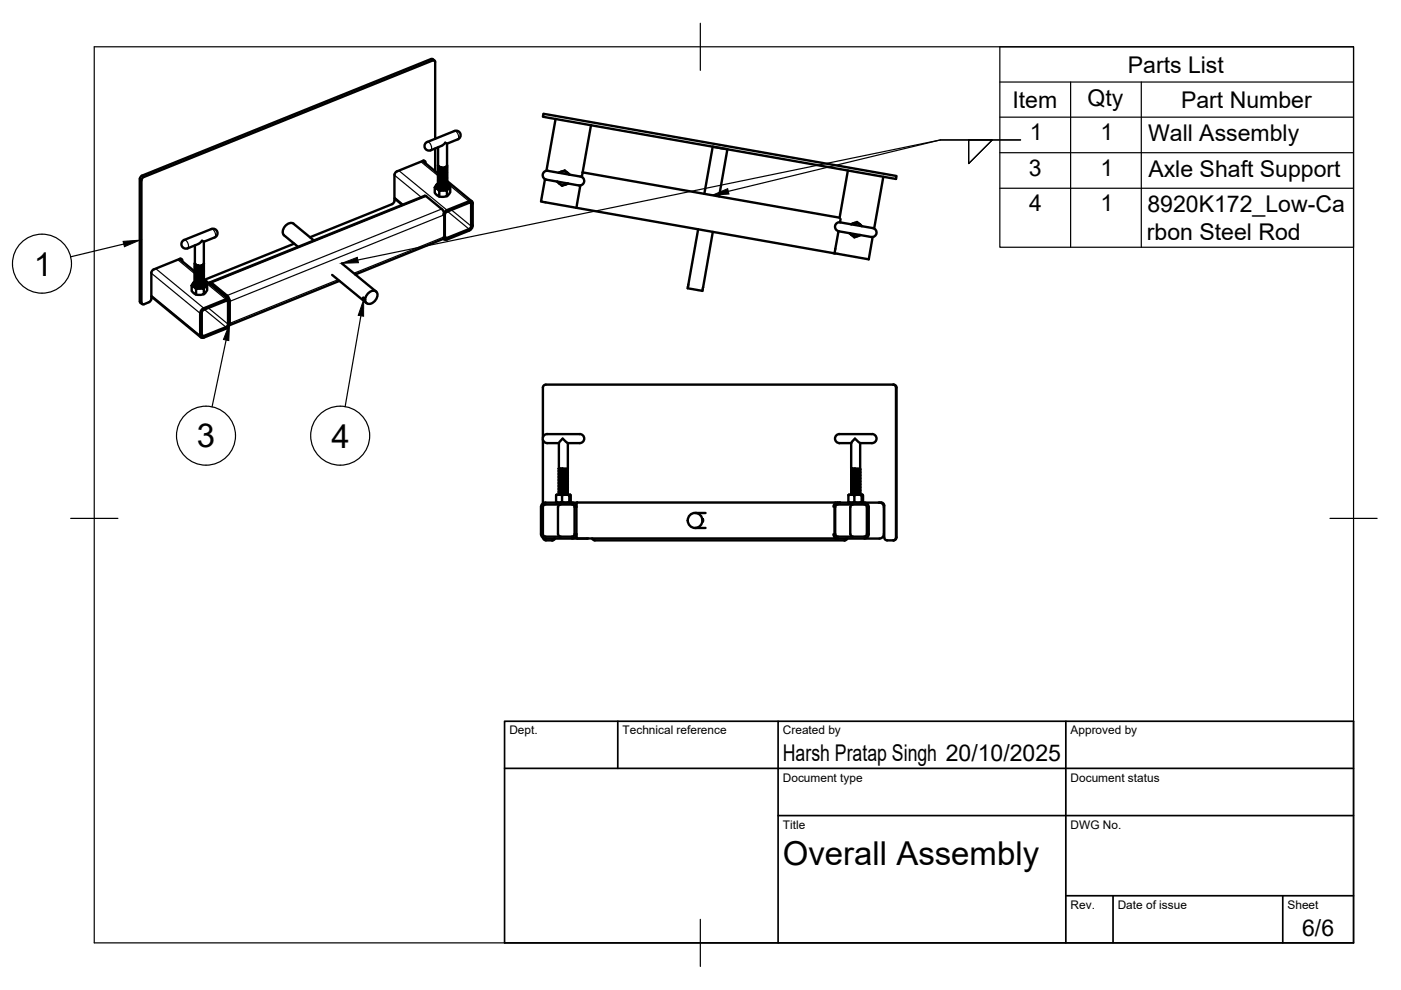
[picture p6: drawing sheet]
<svg xmlns="http://www.w3.org/2000/svg" width="297mm" height="210mm" viewBox="0 0 297 210" stroke-linecap="round" stroke-linejoin="round" font-family="sans-serif">
<!-- layer: Visible -->
<g fill="none" stroke="#000" stroke-width=".51">
<path d="M92.1 12.9l-.4-.4h-.3l-61.2 24.7-.3 .2-.2 .5M29.6 37.9v26l.2 .3M30.5 37.5l-.2 .2-.3 .5v26l.3 .3 1.3-.4M83.6 37.1v5.4l-.3 .7-17.6 7.1M84.2 36.3l-.4 .3-.2 .5M89.6 34.1l3.3 2.7M89.7 34.1l-5.5 2.2M89.7 34.1l.4 .1 .1 .2M89.8 34.1v.2M89.8 34v.1M90.2 34.4v.2M90.6 30.1a.96 .96 0 0 0-.5 1.2 .96 .96 0 0 0 1.2 .6l2.3-1"/>
<path d="M92.3 29.4v-16.3l-.3-.3-61.5 24.7M92.3 31.5v4.8M92.9 35a.78 .78 0 0 0 .8 .6l-.7-.3zM92.9 31.2v4l.7 .4 .8-.1M92.9 38.9l-.7 .8v1.2l.9 .8v-1.2l-.9-.8M92.9 35.3v.1M92.9 35.6h.1M92.9 37.1v.1M92.9 37.4h.1M92.9 37.7h.1M92.9 38.2h.1M92.9 38.9a.7 .7 0 0 0-.5 .9 .7 .7 0 0 0 .8 .5 1.47 1.47 0 0 0 2.1-.8l-.3-.4-.2-.1-.1 .3-.2 .2-1 .2-.5-.2-.1-.4"/>
<path d="M92.9 39.7l.1 .2M93.2 35.4l.5 .2M93.4 39.3h.1M93.4 40h.7M93.4 39.7h.7M93.4 39.4h.7M93.4 39.2h.7M93.4 38.7h.7M93.4 38.4h.7M93.4 38.2h.7M93.4 37.6h.7M93.4 37.4h.7"/>
<path d="M93.4 37.1h.7M93.4 36.6h.7M93.4 36.3h.7M93.4 35.8h.7M93.5 35.6h.1M94.1 38.9h-.7M94.1 37.9h-.7M94.1 36.8l-.7 .1M94.1 36.1h-.7M94.4 35.5l-.5 .1h-.5M94.5 35.4l-.1 .1M94.8 39.2l-.2 .5-.7 .3-.8-.2-.2-.4"/>
<path d="M94.8 38.7l-.2 .5-.6 .2-.8-.1-.3-.2v-.2M94.8 38.5l-.2 .4-.7 .3-.8-.1-.2-.2v-.3M94.8 38.2l-.2 .5-.7 .2-.8-.1-.2-.5M94.8 37.9l-.1 .3-.2 .3-.8 .2-.7-.2-.1-.4M94.8 37.7l-.2 .5-.6 .2-.9-.1-.2-.2v-.3M94.8 37.4l-.2 .5-.7 .3-.8-.2-.2-.2v-.2M94.8 37.2l-.2 .5-.7 .2-.8-.1-.2-.2v-.3M94.8 36.9l-.2 .5-.6 .2-.9-.1-.2-.2v-.3M94.8 36.7l-.2 .4-.7 .3-.8-.2-.2-.2v-.2M94.8 36.4l-.2 .5-.7 .2-.8-.1-.2-.5M94.8 36.1l-.2 .5-.8 .3-.8-.3-.1-.3M94.8 35.9l-.2 .4-.6 .3-.9-.1-.2-.2v-.3"/>
<path d="M94.8 35.6l-.2 .5-.7 .2-.8-.1-.2-.2v-.3M94.8 35.3l-.2 .5-.7 .3-.8-.1-.2-.5M94.8 35.1l-.2 .5-.8 .2-.8-.2-.1-.4M94.8 38.9l.7 .7M94.8 35.2l-.2 .4-.7 .2-.7-.1-.3-.3M94.8 35.5l-.2 .3-.6 .3-.8-.1-.3-.4M94.8 35.7l-.2 .4-.8 .3-.7-.2-.2-.4M94.8 36l-.2 .4-.7 .2-.7-.1-.3-.4M94.8 36.3l-.2 .3-.7 .3-.7-.1-.3-.4M94.8 36.5l-.2 .4-.6 .2h-.8l-.3-.5M94.8 36.8l-.3 .4-.7 .2-.7-.1-.2-.4M94.8 37l-.2 .4-.7 .3-.7-.1-.3-.4"/>
<path d="M94.8 37.3l-.2 .4-.6 .2-.8-.1-.3-.4M94.8 37.5l-.2 .4-.6 .3-.7-.1-.4-.4M94.8 37.8l-.3 .4-.6 .3-.8-.2-.2-.4M94.8 38.1l-.2 .4-.7 .2-.7-.1-.3-.4M94.8 38.3l-.2 .4-.6 .3-.8-.1-.3-.4M94.8 38.6l-.3 .4-.7 .2-.7-.1-.2-.4M94.8 38.9l-.3 .4-.6 .2-.8-.2-.2-.3M94.8 39.1l-.2 .4-.7 .2-.7-.1-.3-.4M94.8 39.4l-.2 .3-.6 .3h-.7l-.4-.4M94.8 30.5v4.5M94.8 36.3h.1M94.8 36.5h.1"/>
<path d="M94.8 36.8h.1M94.8 38.3h.1M94.8 38.6h.1M94.8 38.8v.1M94.8 39.4h.1M94.8 38.4l5.3 4.3M94.8 30.5l-.4-.2-.8 .6M94.8 39.5a1.08 1.08 0 0 1-1.9 0M94.8 35l-.4 .5M96.3 27.8l-5.7 2.3M96.3 27.8a.96 .96 0 0 1 1.3 .5 .96 .96 0 0 1-.5 1.3M97 29.5l-2.2 1"/>
<path d="M115.2 24.1l74.6 13.2h.3l-.1 .6-74.9-13.1zM115.5 38l-.8 4.7 7.5 1.4M116.2 36.2l6.9 1.2a.96 .96 0 0 1 .8 1.1 .96 .96 0 0 1-1.2 .8M116.2 36.2a.96 .96 0 0 0-1.1 .8 .96 .96 0 0 0 .8 1.1l6.8 1.2M117.8 25.2l-2 11M118.1 38.5l.3 .3a.93 .93 0 0 0 1.4 .4l.7-.3M118.2 38.5a1.43 1.43 0 0 0 2.1 .4M118.4 36.6l.6-.2a.82 .82 0 0 1 1.3 .2l.5 .4M118.6 36.6a1.43 1.43 0 0 1 2.1 .4M123 39.3l-.8 4.8M123.5 36.5l-.1 1M125.3 26.5l-1.8 10"/>
<path d="M179.8 36.1l-1.8 10.1-54.5-9.7M187.3 37.5l-2 11M32.1 57.9v5.4M32.6 57.1l-.4 .3-.1 .5M38.1 54.9l3.2 2.7M38.3 54.9v.2M38.6 55.4v-.4l-.5-.1-5.5 2.2M41.3 55.8l.2 .4 .6 .1M41.3 55.9l.1 .2 .5 .3 .9-.1M41.3 52v3.8M41.3 56.1h.1M41.3 56.4h.1"/>
<path d="M41.3 56.9h.1M41.3 58.7v.1M41.3 59h.1M41.3 59.2v.1M41.3 59.8h.1M41.3 55.8a.76 .76 0 0 0 .8 .5M41.3 59.7l-.7 .8v1.2l1 .8v-1.2l-1-.8M41.6 56.2h.1M41.6 56.2l.5 .1M41.9 60h.7M41.9 59.7h.7M41.9 59.2h.7"/>
<path d="M41.9 58.9h.7M41.9 58.7h.7M41.9 58.2h.7M41.9 57.9h.7M41.9 57.7h.7M41.9 57.4h.7M41.9 57.1h.7M41.9 56.9h.7M41.9 56.3l.1 .1M42 56.4h.1M42.6 59.5h-.7M42.6 58.4h-.7"/>
<path d="M42.6 56.6h-.7M42.8 56.3l-.8 .1M42.9 56.2l-.1 .1M43.2 59.8l-.2 .5-.7 .2-.8-.2-.2-.4M43.2 59.5l-.2 .5-.8 .3-.7-.3-.2-.4M43.2 59.3l-.1 .4-.7 .3-.8-.1-.3-.3v-.2M43.2 59l-.2 .5-.6 .2-.8-.1-.3-.5M43.2 58.7l-.2 .5-.7 .3-.8-.2-.2-.4M43.2 58.5l-.1 .4-.7 .3-.8-.1-.3-.3v-.2M43.2 58.2l-.1 .5-.7 .2-.8-.1-.3-.5M43.2 57.9l-.2 .6-.6 .2-.8-.1-.3-.5M43.2 57.7l-.2 .5-.7 .2-.8-.2-.2-.4"/>
<path d="M43.2 57.4l-.1 .5-.7 .3-.8-.2-.3-.2v-.2M43.2 57.2l-.1 .4-.7 .3-.8-.1-.3-.5M43.2 56.9l-.2 .5-.7 .3-.8-.2-.2-.4M43.2 56.7l-.2 .5-.7 .2-.8-.2-.2-.4M43.2 56.4l-.1 .4-.7 .3-.8-.1-.3-.2v-.3M43.2 56.1l-.2 .5-.6 .3-.8-.2-.3-.4M43.2 55.9l-.2 .5-.7 .2-.7-.2-.3-.4M43.2 56l-.1 .4-.7 .2h-.7l-.4-.5M43.2 56.3l-.1 .3-.8 .3-.7-.1-.3-.4M43.2 56.5l-.2 .5-.7 .2-.7-.2-.3-.4M43.2 56.8l-.1 .3-.7 .3-.8-.1-.3-.4M43.2 57.1l-.1 .3-.7 .3-.7-.1-.4-.4"/>
<path d="M43.2 57.3l-.1 .4-.8 .2-.7-.1-.3-.4M43.2 57.6l-.1 .3-.7 .3-.8-.1-.3-.4M43.2 57.8l-.1 .4-.7 .3-.7-.1-.4-.5M43.2 58.1l-.1 .4-.7 .2-.7-.1-.4-.4M43.2 58.3l-.2 .5-.7 .2-.7-.2-.3-.3M43.2 58.6l-.2 .4-.6 .2-.8-.1-.3-.3M43.2 58.9l-.1 .3-.7 .3-.7-.1-.4-.4M43.2 59.1l-.3 .5-.7 .2-.6-.2-.3-.3M43.2 59.4l-.2 .4-.7 .2-.7-.1-.3-.4M43.2 59.7l-.1 .3-.7 .3-.8-.1-.3-.4M43.2 59.9l-.1 .4-.7 .2-.7-.1-.4-.4M43.2 59.7l.7 .7"/>
<path d="M43.2 56h.1M43.2 57v.1M43.2 57.5v.1M43.2 57.8h.1M43.2 58.1h.1M43.2 59.1h.1M43.2 59.6v.1M43.2 59.9h.1M43.2 59.2l5.3 4.3M43.2 59.7a.65 .65 0 0 1 .5 .7 .65 .65 0 0 1-.6 .6 1.73 1.73 0 0 1-2.2-.6l.1-.4 .3-.3M43.2 51.2l-.4-.2-.5 .6-2.5 1.1M43.2 55.8l-.4 .4"/>
<path d="M44.9 60l3.2 2.7 .4 .5 .2 .7M44.9 60l-.3-.2-.3 .3M45.5 50.3l-2.3 1v4.5M45.5 50.3a.96 .96 0 0 0 .6-1.2 .96 .96 0 0 0-1.3-.5l-5.7 2.3a.96 .96 0 0 0-.6 1.2 .96 .96 0 0 0 1.3 .5M60.2 49.9l3 2.4M62.3 47.4l4.2 3.6M62.3 47.4a1.73 1.73 0 0 0-1.9 .6 1.73 1.73 0 0 0-.2 1.9M62.4 51.7l-19 7.6M70.4 58.3l7.3 6M72 59.6l-23.4 9.4M72.5 55.8l7.2 6M83.6 42.1l1.7 1.3"/>
<path d="M90 41.5l-45.5 18.4M90 41.5l.4 .1 3.2 2.7 .5 .6M93.1 40.5l.6-.1h1.1v1.2l-.8 .1h-.9M94 45.6a1.29 1.29 0 0 1 .8-1.1l4.7-1.9 .5 .1 .2 .4v4.7a1.26 1.26 0 0 1-.7 1.1l-4.7 1.9a.51 .51 0 0 1-.8-.4M94 50.6l-18.7 7.6M94 50.6l.1 .2M94 50.6v.1M94.2 45.5v4.8M94.3 45.5v4.7M94.8 40.4l.7-.8-.1 1.2-.6 .8M99.9 43.3v4.6M99.9 43.3l-.2-.3h-.3l-4.6 1.9-.5 .6"/>
<path d="M99.9 47.9l-.5 .7-4.6 1.8-.2 .1-.3-.3M122.2 44.1l54.7 9.6M148 48.6l-2.2 12.5 2.2 .4 .9 .2 2.2-12.5M149.3 41.1l1.8-10 2.3 .4 .8 .2-1.7 9.9M177.8 49l-.8 4.5M178.2 47.1a.97 .97 0 0 0-1.1 .8 .97 .97 0 0 0 .7 1.1l6.9 1.2a.96 .96 0 0 0 1.1-.7 .96 .96 0 0 0-.8-1.1l-6.8-1.2M178.2 46.5l-.1 .7M180.1 49.4l.3 .3a.85 .85 0 0 0 1.3 .4l.8-.3M180.2 49.4a1.43 1.43 0 0 0 2.1 .4M180.4 47.6l.5-.2a.89 .89 0 0 1 1.5 .2l.4 .4M180.5 47.6a1.43 1.43 0 0 1 2.1 .3M185 50.2l-.8 4.8-7.5-1.3"/>
<path d="M29.8 64.2l.3 .3M32.1 62.9l10.5 8.6M32.1 63.3l-.2 .5-.3 .3M41.3 60.3v.1M41.4 60.5l.1 .2M41.6 61.3l.7-.1h.9v1.2l-.6 .1h-1M41.9 60.8h.7M41.9 60.2h.7M42 60.1h-.2M42.4 71.1l.3 .5h.5M42.6 60.5h-.7M42.8 66.3v4.7l.2 .3 .2-.1"/>
<path d="M43.2 60l-.2 .5-.6 .3-.8-.2-.3-.4M43.2 60.1l-.1 .4-.4 .2h-.9l-.5-.4 .2 .3M43.2 61.2l.7-.8v1.1l-.7 .9M43.2 65.7l-.4 .6M43.2 65.3a1.31 1.31 0 0 0-.8 1.1v4.7M43.2 60.3a1.11 1.11 0 0 1-1.7 .3M44.6 60.3h.3M44.9 60.3l3.2 2.7M48.2 63l.2 .4M48.3 64.1l.1 4.6-.3 .5-4.9 2M48.4 64l-.3-.2h-.2l-4.7 1.9M48.7 68.8v-.2a1.3 1.3 0 0 1-.8 1.1l-4.7 1.9"/>
<path d="M48.7 63.9v4.7M48.7 63.9l-.2-.5h-.6l-4.7 2M77 63.1l.2 .2v.2l-.2-.1zM78 62.3a1.09 1.09 0 0 1 1.1-.7 1.09 1.09 0 0 1 .9 .9 1.77 1.77 0 0 1-2.3 1.7 1.42 1.42 0 0 1 .3-1.9zM115.1 92.7v-10.5a.62 .62 0 0 1 .6-.7h73.7a.62 .62 0 0 1 .7 .7v31.7a.65 .65 0 0 1-.8 .7h-1.2M115.1 93.3v13.4M116 92h6.9M116 92a.96 .96 0 0 0-.9 1 .96 .96 0 0 0 .9 1h2.5M118.5 93.9v5.5M118.5 99.7h.1M118.5 99.7l.2 .2M118.5 99.4l.2 .1"/>
<path d="M118.5 93.9l.8-.9 1.1 .9M118.7 99.5v.1M118.7 99.3l-.2 .1M118.7 99.6h.1M118.7 99.9h.1M118.7 99.9l-.2 .1M118.7 99.6l-.2 .1M119.3 99.3h1.1M119.3 99.3l-.6 .2M119.3 99.3l-.8 .1M120.2 99.7l-1.5 .2M120.2 99.7h.1"/>
<path d="M120.2 99.7l.2 .2M120.3 99.5l-1.5 .1M120.3 99.5h.1M120.4 99.9l-1.7 .3M120.4 99.6l-1.7 .3M120.4 99.9l-1.9 .1M120.4 99.5l-1.9 .2M120.4 99.6l-1.9 .1M120.4 99.3l-.1 .2M120.4 99.5v.1M120.4 99.9h.1M122.9 92a.96 .96 0 0 1 1 1 .96 .96 0 0 1-1 1h-2.5v5.3"/>
<path d="M178 92h6.9M178 92a.96 .96 0 0 0-1 1 .96 .96 0 0 0 1 1h2.5M180.5 99.7h.1M180.5 99.7l.2 .2M180.5 99.4l.2 .1M180.6 99.5l.1 .1M180.7 99.3l-.2 .1M180.7 99.6h.1M180.7 99.9h.1M180.7 99.9l-.2 .1M180.7 99.6l-.2 .1M181.3 99.3h1.1"/>
<path d="M181.3 99.3l-.7 .2M181.3 99.3l-.8 .1M182.2 99.7l-1.5 .2M182.2 99.7h.1M182.2 99.7l.2 .2M182.3 99.5l-1.5 .1M182.3 99.5h.1M182.4 93.9l-1.1-.9-.8 .9v5.5M182.4 99.9l-1.9 .1M182.4 99.5l-1.9 .2M182.4 99.6l-1.9 .1M182.4 99.3l-.1 .2"/>
<path d="M182.4 99.5v.1M182.4 99.9h.1M182.4 99.6l-.2 .1M182.4 99.9l-.2 .1M184.9 92a.96 .96 0 0 1 .9 1 .96 .96 0 0 1-.9 1h-2.5v5.3M189.3 81.5a.62 .62 0 0 1 .7 .7v31.7a.64 .64 0 0 1-.7 .7M115.1 114l.1 .3 .5 .3h1.4l.6-.4M115.6 106.6h6.7M115.6 113.8h5.7M115.6 113.8l-.2-.1-.3-.5v-5.7l.1-.3 .4-.2h5.7l.4 .2 .1 6-.3 .5-.2 .1M115.6 106.5a.95 .95 0 0 0-.9 1v5.7a.95 .95 0 0 0 .9 1h9.1M117.5 114.2l-.5 .4"/>
<path d="M117.9 105l.5-.1 .8 .1v1.4l-.6 .2-.7-.2M118.5 100h.1M118.5 100.3v.1M118.5 100.6v.1M118.5 101h.1M118.5 101.3h.1M118.5 101.6h.1M118.5 101.9v.1M118.5 102.2v.1M118.5 102.5v.1M118.5 102.9h.1M118.5 103.2h.1"/>
<path d="M118.5 103.5h.1M118.5 103.8v.1M118.5 104.1v.1M118.5 104.5h.1M118.5 104.8h.1M118.5 104.8l.1 .1M118.5 104.5l.2 .1M118.5 104.2l.2 .1M118.5 103.9l.2 .1M118.5 103.5l.2 .2M118.5 103.2l.2 .1M118.5 102.9l.2 .1"/>
<path d="M118.5 102.6l.2 .1M118.5 102.3l.2 .1M118.5 102l.2 .1M118.5 101.6l.2 .2M118.5 101.3l.2 .1M118.5 101l.2 .1M118.5 100.7l.2 .1M118.5 100.4l.2 .1M118.5 100l.2 .2M118.7 100.2h.1M118.7 100.5h.1M118.7 100.8v.1"/>
<path d="M118.7 101.1v.1M118.7 101.4v.1M118.7 101.8h.1M118.7 102.1h.1M118.7 102.4h.1M118.7 102.7v.1M118.7 103v.1M118.7 103.3v.1M118.7 103.7h.1M118.7 104h.1M118.7 104.3h.1M118.7 104.6v.1"/>
<path d="M118.7 104.6l-.2 .2M118.7 104.3l-.2 .2M118.7 104l-.2 .1M118.7 103.7l-.2 .1M118.7 103.4l-.2 .1M118.7 103.1l-.2 .1M118.7 102.7l-.2 .2M118.7 102.4l-.2 .1M118.7 102.1l-.2 .1M118.7 101.8l-.2 .1M118.7 101.5l-.2 .1M118.7 101.1l-.2 .2"/>
<path d="M118.7 100.8l-.2 .2M118.7 100.5l-.2 .1M118.7 100.2l-.2 .1M118.9 107l-.5 .2-.1 .3v5.7l.3 .5 .3 .1M119.2 105l.6-.1 .9 .1v1.4l-.7 .2-.8-.2M120.2 104.8l-.7 .1M120.2 104.5l-1.5 .1M120.2 104.2l-1.5 .1M120.2 103.9l-1.5 .1M120.2 103.5l-1.5 .2M120.2 103.2l-1.5 .2M120.2 102.9l-1.5 .2"/>
<path d="M120.2 102.6l-1.5 .1M120.2 102.3l-1.5 .1M120.2 102l-1.5 .1M120.2 101.6l-1.5 .2M120.2 101.3l-1.5 .2M120.2 101l-1.5 .1M120.2 100.7l-1.5 .1M120.2 100.4l-1.5 .1M120.2 100l-1.5 .2M120.2 100h.1M120.2 100.3v.1M120.2 100.6v.1"/>
<path d="M120.2 101h.1M120.2 101.3h.1M120.2 101.6h.1M120.2 101.9v.1M120.2 102.2v.1M120.2 102.5v.1M120.2 102.9h.1M120.2 103.2h.1M120.2 103.5h.1M120.2 103.8v.1M120.2 104.1v.1M120.2 104.5h.1"/>
<path d="M120.2 104.8h.1M120.2 104.8l.1 .1M120.2 104.5l.2 .1M120.2 104.2l.2 .1M120.2 103.9l.2 .1M120.2 103.5l.2 .2M120.2 103.2l.2 .1M120.2 102.9l.2 .1M120.2 102.6l.2 .1M120.2 102.3l.2 .1M120.2 102l.2 .1M120.2 101.6l.2 .2"/>
<path d="M120.2 101.3l.2 .1M120.2 101l.2 .1M120.2 100.7l.2 .1M120.2 100.4l.2 .1M120.2 100l.2 .2M120.4 104.7l-1.5 .2M120.4 104.3l-1.7 .3M120.4 104l-1.7 .3M120.4 103.7l-1.7 .3M120.4 103.4l-1.7 .3M120.4 103.1l-1.7 .2M120.4 102.8l-1.7 .2"/>
<path d="M120.4 102.4l-1.7 .3M120.4 102.1l-1.7 .3M120.4 101.8l-1.7 .3M120.4 101.5l-1.7 .3M120.4 101.2l-1.7 .2M120.4 100.9l-1.7 .2M120.4 100.5l-1.7 .3M120.4 100.2l-1.7 .3M120.4 104.6l-1.9 .2M120.4 104.3l-1.9 .2M120.4 104l-1.9 .1M120.4 103.7l-1.9 .1"/>
<path d="M120.4 103.3l-1.9 .2M120.4 103l-1.9 .2M120.4 102.7l-1.9 .2M120.4 102.4l-1.9 .1M120.4 102.1l-1.9 .1M120.4 101.8l-1.9 .1M120.4 101.4l-1.9 .2M120.4 101.1l-1.9 .2M120.4 100.8l-1.9 .2M120.4 100.5l-1.9 .1M120.4 100.2l-1.9 .1M120.4 100.2l-1.9 .2"/>
<path d="M120.4 100.5l-1.9 .2M120.4 100.9l-1.9 .1M120.4 101.2l-1.9 .1M120.4 101.5l-1.9 .1M120.4 101.8l-1.9 .2M120.4 102.1l-1.9 .2M120.4 102.4l-1.9 .2M120.4 102.8l-1.9 .1M120.4 103.1l-1.9 .1M120.4 103.4l-1.9 .1M120.4 103.7l-1.9 .2M120.4 104l-1.9 .2"/>
<path d="M120.4 104.7l-1.9 .1M120.4 100.2h.1M120.4 100.5h.1M120.4 100.8v.1M120.4 101.1v.1M120.4 101.4v.1M120.4 101.8h.1M120.4 102.1h.1M120.4 102.4h.1M120.4 102.7v.1M120.4 103v.1M120.4 103.3v.1"/>
<path d="M120.4 103.7h.1M120.4 104h.1M120.4 104.3h.1M120.4 104.6v.1M120.7 105l.1-.1 .2 .1v1.4l-.1 .2-.2-.2M120.9 104.9h-2.9l-.1 1.5 .1 .2M120.9 104.9h.1M120.9 106.5v.1M121.3 106.5a.95 .95 0 0 1 .9 1M122.2 113.2a.95 .95 0 0 1-.9 1M122.2 107.5v5.7l.2 1h55M125.5 114.2l.6 .4h53"/>
<path d="M147.4 111.9h2.2M147.4 108.8h2.2M149 110.1v.5zM176.7 113.3a.95 .95 0 0 0 .9 .9h8.8M177 107.4v5.9M177 114l.1 .2M177.1 106.5l-.1 .3M177.6 106.6h9.2M177.6 113.8h5.6M177.6 113.8l-.2-.1-.3-.5v-5.7l.1-.3 .4-.2h5.6l.5 .2 .1 6-.3 .5-.2 .1M177.6 106.5a.95 .95 0 0 0-.9 .9M178.1 106.5h-55.7l-.2 1"/>
<path d="M179.5 114.2l-.5 .4M179.7 114.2l-.6 .4M179.9 105l.5-.1 .7 .1v1.4l-.5 .2-.7-.2M180 104.9l-.1 1.5 .1 .2M180 104.9h2.9M180 104.9h.1M180.3 107.5v5.7M180.3 113.2l.1 .3 .4 .3M180.5 100h.1M180.5 100.3v.1M180.5 100.6v.1M180.5 101h.1"/>
<path d="M180.5 101.3h.1M180.5 101.6h.1M180.5 101.9v.1M180.5 102.2v.1M180.5 102.5v.1M180.5 102.9h.1M180.5 103.2h.1M180.5 103.5h.1M180.5 103.8v.1M180.5 104.1v.1M180.5 104.5h.1M180.5 104.8h.1"/>
<path d="M180.5 104.8l.1 .1M180.5 104.5l.2 .1M180.5 104.2l.2 .1M180.5 103.9l.2 .1M180.5 103.5l.2 .2M180.5 103.2l.2 .1M180.5 102.9l.2 .1M180.5 102.6l.2 .1M180.5 102.3l.2 .1M180.5 102l.2 .1M180.5 101.6l.2 .2M180.5 101.3l.2 .1"/>
<path d="M180.5 101l.2 .1M180.5 100.7l.2 .1M180.5 100.4l.2 .1M180.5 100l.2 .2M180.7 100.2h.1M180.7 100.5h.1M180.7 100.8v.1M180.7 101.1v.1M180.7 101.4v.1M180.7 101.8h.1M180.7 102.1h.1M180.7 102.4h.1"/>
<path d="M180.7 102.7v.1M180.7 103v.1M180.7 103.3v.1M180.7 103.7h.1M180.7 104h.1M180.7 104.3h.1M180.7 104.6v.1M180.7 104.6l-.2 .2M180.7 104.3l-.2 .2M180.7 104l-.2 .1M180.7 103.7l-.2 .1M180.7 103.4l-.2 .1"/>
<path d="M180.7 103.1l-.2 .1M180.7 102.7l-.2 .2M180.7 102.4l-.2 .1M180.7 102.1l-.2 .1M180.7 101.8l-.2 .1M180.7 101.5l-.2 .1M180.7 101.1l-.2 .2M180.7 100.8l-.2 .2M180.7 100.5l-.2 .1M180.7 100.2l-.2 .1M180.8 107h-.2l-.3 .5M181.1 105l.6-.1 1 .1v1.4l-.7 .2-.9-.2"/>
<path d="M182.2 104.8l-1.3 .1M182.2 104.5l-1.5 .1M182.2 104.2l-1.5 .1M182.2 103.8l-1.5 .2M182.2 103.5l-1.5 .2M182.2 103.2l-1.5 .1M182.2 102.9l-1.5 .1M182.2 102.6l-1.5 .1M182.2 102.2l-1.5 .2M182.2 101.9l-1.5 .2M182.2 101.6l-1.5 .2M182.2 101.3l-1.5 .1"/>
<path d="M182.2 101l-1.5 .1M182.2 100.7l-1.5 .1M182.2 100.3l-1.5 .2M182.2 100l-1.5 .2M182.2 104.8l-.8 .1M182.2 103.9l-1.5 .1M182.2 103.2l-1.5 .2M182.2 102.9l-1.5 .2M182.2 102.3l-1.5 .1M182.2 102l-1.5 .1M182.2 101.3l-1.5 .2M182.2 100.4l-1.5 .1"/>
<path d="M182.2 100h.1M182.2 100.3v.1M182.2 100.6v.1M182.2 101h.1M182.2 101.3h.1M182.2 101.6h.1M182.2 101.9v.1M182.2 102.2v.1M182.2 102.5v.1M182.2 102.9h.1M182.2 103.2h.1M182.2 103.5h.1"/>
<path d="M182.2 103.8v.1M182.2 104.1v.1M182.2 104.5h.1M182.2 104.8h.1M182.2 104.8l.1 .1M182.2 104.5l.2 .1M182.2 104.2l.2 .1M182.2 103.9l.2 .1M182.2 103.5l.2 .2M182.2 103.2l.2 .1M182.2 102.9l.2 .1M182.2 102.6l.2 .1"/>
<path d="M182.2 102.3l.2 .1M182.2 102l.2 .1M182.2 101.6l.2 .2M182.2 101.3l.2 .1M182.2 101l.2 .1M182.2 100.7l.2 .1M182.2 100.4l.2 .1M182.2 100l.2 .2M182.4 104.6l-1.9 .2M182.4 104.3l-1.9 .2M182.4 104l-1.9 .1M182.4 103.7l-1.9 .1"/>
<path d="M182.4 103.3l-1.9 .2M182.4 103l-1.9 .2M182.4 102.7l-1.9 .2M182.4 102.4l-1.9 .1M182.4 102.1l-1.9 .1M182.4 101.8l-1.9 .1M182.4 101.4l-1.9 .2M182.4 101.1l-1.9 .2M182.4 100.8l-1.9 .2M182.4 100.5l-1.9 .1M182.4 100.2l-1.9 .1M182.4 100.2l-1.9 .2"/>
<path d="M182.4 100.5l-1.9 .2M182.4 100.9l-1.9 .1M182.4 101.2l-1.9 .1M182.4 101.5l-1.9 .1M182.4 101.8l-1.9 .2M182.4 102.1l-1.9 .2M182.4 102.4l-1.9 .2M182.4 102.8l-1.9 .1M182.4 103.1l-1.9 .1M182.4 103.4l-1.9 .1M182.4 103.7l-1.9 .2M182.4 104l-1.9 .2"/>
<path d="M182.4 104.7l-1.9 .1M182.4 100.2h.1M182.4 100.5h.1M182.4 100.8v.1M182.4 101.1v.1M182.4 101.4v.1M182.4 101.8h.1M182.4 102.1h.1M182.4 102.4h.1M182.4 102.7v.1M182.4 103v.1M182.4 103.3v.1"/>
<path d="M182.4 103.7h.1M182.4 104h.1M182.4 104.3h.1M182.4 104.6v.1M182.4 100.2l-.2 .1M182.4 100.5l-.2 .2M182.4 100.9l-.2 .1M182.4 101.2l-.2 .1M182.4 101.5l-.2 .1M182.4 101.8l-.2 .1M182.4 102.1l-.2 .1M182.4 102.4l-.2 .2"/>
<path d="M182.4 102.8l-.2 .1M182.4 103.1l-.2 .1M182.4 103.4l-.2 .1M182.4 103.7l-.2 .1M182.4 104l-.2 .2M182.4 104.3l-.2 .2M182.4 104.7l-.2 .1M182.7 105l.1-.1 .2 .1v1.4l-.1 .2-.2-.2M182.9 104.9h.1M182.9 106.5v.1M183.3 106.5a.95 .95 0 0 1 .9 1v5.7a.95 .95 0 0 1-.9 1M186.4 106.5a.95 .95 0 0 1 1 1v5.7a.95 .95 0 0 1-1 1"/>
<path d="M186.8 106.5a.64 .64 0 0 1 .7 .7v6.7a.64 .64 0 0 0 .6 .7"/>
<circle cx="147.4" cy="110.4" r="1.58"/>
</g>
<g fill="#000">
<circle cx="92.9" cy="38.9" r=".25"/>
<circle cx="93.2" cy="35.4" r=".25"/>
<circle cx="41.3" cy="59.7" r=".25"/>
<circle cx="176.9" cy="53.7" r=".25"/>
<circle cx="118.7" cy="99.6" r=".25"/>
<circle cx="180.5" cy="99.4" r=".25"/>
<circle cx="180.7" cy="99.6" r=".25"/>
</g>
<!-- layer: Visible Narrow -->
<g fill="none" stroke="#000" stroke-width=".25">
<path d="M91.4 12.5l.3 .3M29.6 37.9l.4 .3M30.2 37.2l.3 .3M83.6 37.1l5.7 4.7M84.6 36.2l10.2 8.3M89.2 34.3l3.7 3M89.8 34.1l.4 .3M90.6 30.1a1.25 1.25 0 0 1 .7 1.8M94.8 38.8l4.6 3.9M96.3 27.8a1.25 1.25 0 0 1 .8 1.8M32.1 57.9l10.3 8.5M33 57l10.2 8.4"/>
<path d="M37.7 55.1l3.6 3M38.3 54.9l.3 .3M39.1 50.9a1.25 1.25 0 0 1 .7 1.7M43.2 59.6l4.7 3.9M44.8 48.6a1.25 1.25 0 0 1 .7 1.7M71.7 59.3l-23 9.3M83.6 41.8l1.9 1.5M90.4 41.6l-45.5 18.4M93.6 44.3l-45.5 18.4M94.2 45.5l-45.5 18.4M94.2 50.2l-19.2 7.7M94.3 50.1l.5 .4"/>
<path d="M94.9 44.8l4.5 3.8M95.7 44.5l4.2 3.4M99.5 43l.4 .3M29.6 63.9l.4 .3M32.1 62.6l10.3 8.5M42.8 70.9l.4 .3M43.3 65.6l4.6 3.8M44.2 65.3l4.1 3.4M44.9 60.4h-.2M48 63.8l.3 .3"/>
</g>
<!-- layer: BORDER -->
<path d="M20 9.9h267v190h-267zM148.5 4.9v10M15 109.9h10M282 109.9h10M148.5 194.9v10" fill="none" stroke="#000" stroke-width=".25"/>
<!-- layer: TITLEBLOCK -->
<path d="M107 152.9h180v47h-180zM131 152.9v10M165 152.9v47M226 152.9v47M107 162.9h180M165 172.9h122M226 189.9h61M236 189.9v10M272 189.9v10" fill="none" stroke="#000" stroke-width=".36"/>
<path d="M205.4 29.7h5l-5 5zM154.4 40.6l45-10.9h17h-17l-123.5 25.4" fill="none" stroke="#000" stroke-width=".25"/>
<path d="M72.4 55.8l3.4-1.2 .2 1.1zM151 41.4l3.3-1.4 .3 1.1z" fill="#000" stroke="#000" stroke-width=".21"/>
<!-- layer: Parts Lists -->
<path d="M212 9.9h75v42.5h-75zM212 17.4h75M227 17.4v35M242 17.4v35M212 24.8h75M212 32.4h75M212 39.9h75" fill="none" stroke="#000" stroke-width=".25"/>
<!-- layer: Balloons -->
<g fill="none" stroke="#000" stroke-width=".25">
<circle cx="8.9" cy="55.9" r="6.3"/>
<circle cx="43.7" cy="92.4" r="6.3"/>
<circle cx="72.1" cy="92.4" r="6.3"/>
</g>
<!-- layer: 0 -->
<path d="M26.1 51.2l3.5-.3-3.2 1.4zM48.7 68.7l-.2 3.5-1.1-.2zM77.1 63.5v3.5l-1.2-.1z" fill="#000" stroke="#000" stroke-width=".21"/>
<path d="M26.2 51.7l-11.2 2.8M47.9 72.1l-2.9 14.2M76.5 66.9l-3.3 19.3" fill="none" stroke="#000" stroke-width=".25"/>
<g font-size="7">
<text x="7.2" y="58.4">1</text>
<text x="41.7" y="94.8">3</text>
<text x="70.3" y="94.9">4</text>
<text x="166" y="183.4">Overall Assembly</text>
</g>
<g font-size="4.9">
<text x="239.1" y="15.4">Parts List</text>
<text x="214.7" y="22.8">Item</text>
<text x="230.6" y="22.4">Qty</text>
<text x="250.4" y="22.8">Part Number</text>
<text x="218.3" y="29.8">1</text>
<text x="233.3" y="29.8">1</text>
<text x="243.4" y="29.9">Wall Assembly</text>
<text x="218.1" y="37.3">3</text>
<text x="233.3" y="37.3">1</text>
<text x="243.5" y="37.4">Axle Shaft Support</text>
<text x="218.2" y="44.8">4</text>
<text x="233.3" y="44.8">1</text>
<text x="243.3" y="45">8920K172_Low-Ca</text>
<text x="243.2" y="50.9">rbon Steel Rod</text>
<text x="166" y="161.4">Harsh Pratap Singh 20/10/2025</text>
<text x="276.1" y="198.6">6/6</text>
</g>
<g font-size="2.5">
<text x="108" y="155.7">Dept.</text>
<text x="132" y="155.7">Technical reference</text>
<text x="166" y="155.7">Created by</text>
<text x="227" y="155.7">Approved by</text>
<text x="166" y="165.7">Document type</text>
<text x="227" y="165.7">Document status</text>
<text x="166" y="175.7">Title</text>
<text x="227" y="175.7">DWG No.</text>
<text x="227" y="192.7">Rev.</text>
<text x="237" y="192.7">Date of issue</text>
<text x="273" y="192.7">Sheet</text>
</g>
</svg>
